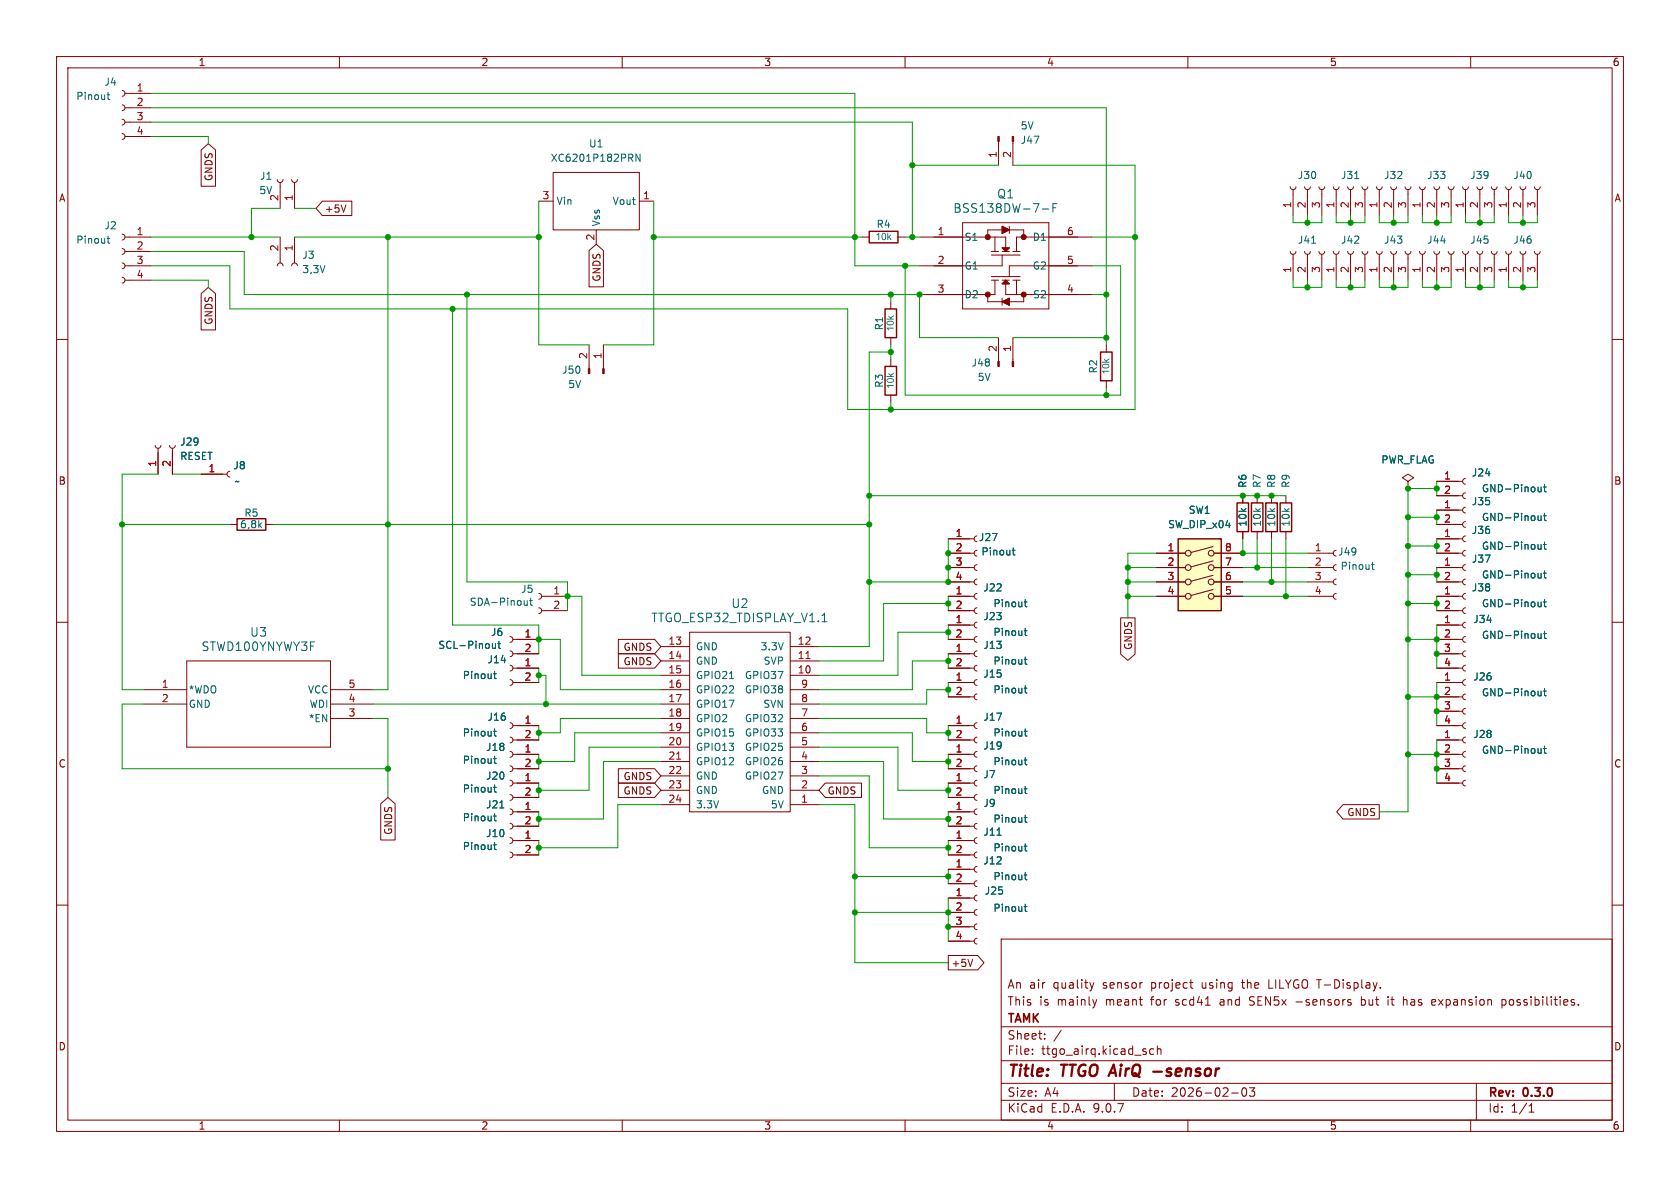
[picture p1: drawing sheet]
<svg xmlns="http://www.w3.org/2000/svg" width="297mm" height="210mm" viewBox="0 0 297 210" stroke-linecap="round" stroke-linejoin="round" font-family="sans-serif">
<g fill="none" stroke="#840000" stroke-width=".18">
<path d="M10 10h277v190h-277zM12 12h273v186h-273zM21.6 16l.3 .2 .2 .3-.2 .4-.3 .1M21.6 18.5l.3 .2 .2 .4-.2 .3-.3 .2M22.1 16.5h4.6M22.1 19.1h4.6M60 10v2M110 10v2M160 10v2M210 10v2M260 10v2M21.6 21.1l.3 .1 .2 .4-.2 .3-.3 .2"/>
<path d="M21.6 23.6l.3 .2 .2 .3-.2 .4-.3 .1M22.1 21.6h4.6M22.1 24.1h4.6M49 31.8l.2 .3 .3 .2 .4-.2 .1-.3M49.5 32.3v4.5M51.6 31.8l.1 .3 .4 .2 .3-.2 .2-.3M52.1 32.3v4.5M21.6 41.4l.3 .2 .2 .3-.2 .4-.3 .1M21.6 43.9l.3 .2 .2 .4-.2 .3-.3 .2M21.6 46.5l.3 .1 .2 .4-.2 .3-.3 .2M21.6 49l.3 .2 .2 .3-.2 .4-.3 .1M22.1 41.9h4.6"/>
<path d="M22.1 44.5h4.6M22.1 47h4.6M22.1 49.5h4.6M49 47l.2-.4 .3-.1 .4 .1 .1 .4M49.5 41.9v4.6M51.6 47l.1-.4 .4-.1 .3 .1 .2 .4M52.1 41.9v4.6M10 60h2M27.4 78.7l.2 .4 .3 .1 .4-.1 .1-.4M27.9 79.2v4.6M30 78.7l.1 .4 .4 .1 .3-.1 .2-.4M30.5 79.2v4.6"/>
<path d="M285 60h2M35.6 83.8h4.5M40.6 83.3l-.3 .2-.2 .3 .2 .4 .3 .1M40.6 92.7h1.3M47 92.7h1.3M167.6 95.3h4.6M167.6 97.8h4.6M172.7 94.7l-.3 .2-.2 .4 .2 .3 .3 .2M172.7 97.3l-.3 .1-.2 .4 .2 .3 .3 .2M172.7 99.8l-.3 .2-.2 .3 .2 .4 .3 .1M10 110h2M33 116.8h25.4v15.3h-25.4z"/>
<path d="M90.2 112.5l.3 .2 .2 .3-.2 .4-.3 .1M90.2 115.1l.3 .1 .2 .4-.2 .3-.3 .2M90.2 117.6l.3 .2 .2 .3-.2 .4-.3 .1M90.7 113h4.5M90.7 115.6h4.5M90.7 118.1h4.5M95.2 104.9l.4 .2 .2 .3-.2 .4-.4 .1M95.2 107.4l.4 .2 .2 .4-.2 .3-.4 .2M95.8 105.4h4.5M95.8 108h4.5M167.6 113h4.6M167.6 110.5h4.6"/>
<path d="M167.6 100.3h4.6M167.6 102.9h4.6M172.7 110l-.3 .1-.2 .4 .2 .3 .3 .2M172.7 112.5l-.3 .2-.2 .3 .2 .4 .3 .1M172.7 102.4l-.3 .1-.2 .4 .2 .3 .3 .2M285 110h2M25.4 121.9h7.6M25.4 124.5h7.6M58.4 121.9h7.6M58.4 124.5h7.6M58.4 127h7.6M90.2 120.1l.3 .2 .2 .4-.2 .3-.3 .2"/>
<path d="M90.7 120.7h4.5M167.6 120.7h4.6M167.6 123.2h4.6M167.6 133.4h4.6M167.6 135.9h4.6M167.6 128.3h4.6M167.6 130.8h4.6M167.6 138.4h4.6M172.7 120.1l-.3 .2-.2 .4 .2 .3 .3 .2M172.7 122.7l-.3 .1-.2 .4 .2 .3 .3 .2M172.7 132.8l-.3 .2-.2 .4 .2 .3 .3 .2M172.7 135.4l-.3 .1-.2 .4 .2 .3 .3 .2"/>
<path d="M172.7 127.8l-.3 .1-.2 .4 .2 .3 .3 .2M172.7 130.3l-.3 .2-.2 .3 .2 .4 .3 .1M172.7 137.9l-.3 .2-.2 .3 .2 .4 .3 .1M90.2 143l.3 .2 .2 .3-.2 .4-.3 .1M90.2 145.5l.3 .2 .2 .4-.2 .3-.3 .2M90.7 143.5h4.5M90.7 146.1h4.5M167.6 143.5h4.6M167.6 146.1h4.6M167.6 153.7h4.6M167.6 156.2h4.6M167.6 158.8h4.6"/>
<path d="M167.6 148.6h4.6M167.6 151.1h4.6M167.6 141h4.6M172.7 143l-.3 .2-.2 .3 .2 .4 .3 .1M172.7 145.5l-.3 .2-.2 .4 .2 .3 .3 .2M172.7 153.2l-.3 .1-.2 .4 .2 .3 .3 .2M172.7 155.7l-.3 .2-.2 .3 .2 .4 .3 .1M172.7 158.2l-.3 .2-.2 .4 .2 .3 .3 .2M172.7 148.1l-.3 .1-.2 .4 .2 .3 .3 .2M172.7 150.6l-.3 .2-.2 .3 .2 .4 .3 .1M172.7 140.5l-.3 .1-.2 .4 .2 .3 .3 .2M10 160h2"/>
<path d="M167.6 161.3h4.6M167.6 163.8h4.6M167.6 166.4h4.6M172.7 160.8l-.3 .1-.2 .4 .2 .3 .3 .2M172.7 163.3l-.3 .2-.2 .3 .2 .4 .3 .1M172.7 165.9l-.3 .1-.2 .4 .2 .3 .3 .2M177 166h108v32h-108zM192.7 173.7l.3 1M193 174.7l-.1 .4M193.4 173.7l-.4 1M193.9 176.7l-.4 1M210.3 173.7h.6"/>
<path d="M210.6 174.6l.3 .1M220.9 177.6l.2 .1M221 176.3l-.1 .2 .1 .3M224.3 173.2v1.5h.7M229.1 177.1h1.1M238.5 177.2l.3 .1 .1 .2-.2 .2h-.3M238.5 176.7l.3 .1M240.7 177.6l.4 .1M240.7 176.2v1.5M241.1 176.7l-.4 .1M244 174.6v.1M245.4 176.2v.1"/>
<path d="M245.4 176.7v1M245.9 176.7h.6M248.2 176.8h.5v.9M253.3 176.7l.4 .1 .1 .3-.7 .1M253.7 177.6l-.4 .1M265.5 176.8l.5-.1 .2 .3v.4l-.1 .2h-.6M265.5 176.7v1.5M279 177.6v.1M285 160h2M60 198v2M110 198v2M160 198v2"/>
<path d="M177 194.5h108M177 191.5h108M177 187.5h108M177 181.5h108M182.5 186.3v.1M182.5 185.5v.1M184.7 183.6v.1M184.7 182.8v.1M187.6 182.1l-1.3 2M197 191.5v3M204 185.5l-.5-.1-.3 .3v.4l.2 .2h.6M204.6 185.5l.2-.1 .4 .1v.9"/>
<path d="M204.6 184.9v1.5M210 198v2M217.7 193.2h1.2M219.7 192.4l.2-.1a.81 .81 0 0 1 .6 .6 .81 .81 0 0 1-.3 .8l-.2 .1a.81 .81 0 0 1-.3-1.4zM220.9 192.3h.9l-.5 .6 .4 .1v.7l-.2 .1h-.4l-.2-.1M260 198v2M261 191.5v6.5M270.3 196.6h.9M270.3 195.5l.4-.4v1.5"/>
</g>
<path d="M203.9 189.4h1.5" fill="none" stroke="#840000" stroke-width=".4"/>
<g fill="none" stroke="#006464" stroke-width=".18">
<path d="M18.9 16.8h.5M19.1 16.3v1.1l.3 .2M18.9 42.2h.5M19.1 41.7v1.1l.3 .2M178.9 97.3h.5M179.1 96.8v1.1l.3 .2M87 113.8l.1 .8h.3l.2-.1M87.3 119.1h.4M87.4 118.7v1.1l.3 .2M87.6 113.8v.8M88 113.8h.5M88.2 113.4v1l.3 .2"/>
<path d="M93.2 106.2v.8M93.2 106.9l-.2 .1-.3-.1M93.6 106.2h.5M93.8 105.7v1.1l.3 .2M181.1 111.5h.5M181.2 111.1v1.1l.4 .1M181.1 121.7h.5M181.1 134.4h.5M181.1 129.3h.5M181.1 139.4h.5M181.2 121.2v1.1l.4 .2M181.2 128.8v1.1l.4 .2"/>
<path d="M181.2 133.9v1.1l.4 .2M181.2 139v1.1l.4 .2M87.3 144.3h.4M87.4 143.8v1.1l.3 .2M88.4 142.8h.7M176.3 147.6h.7M181.1 144.5h.5M181.1 154.7h.5M181.1 149.6h.5M181.2 144.1v1.1l.4 .2M181.2 149.2v1.1l.4 .1M181.2 154.2v1.1l.4 .2"/>
<path d="M181.2 159.8v1.1l.4 .2M181.1 160.3h.5"/>
</g>
<path d="M41.9 91.7h5.1v2h-5.1z" fill="none" stroke="#840000" stroke-width=".25"/>
<path d="M208.3 95.3h7.6v12.7h-7.6z" fill="#ffffc2"/>
<g fill="none" stroke="#840000" stroke-width=".18">
<path d="M35.6 26.5l1.2-1.1 1.3 1.1v6.4h-2.5zM57 35.6h5.2v2.5h-5.2l-1.1-1.3zM61.2 36.2l-.5 1.3M95.2 35.6h2.6M97.8 30.5h15.2v10.1h-15.2zM113 35.6h2.6M170.2 39.4h15.2v15.2h-15.2zM176.5 25v4.2M179.1 25v4.2M228.1 33l.1 .4 .4 .1 .4-.1 .1-.4M228.6 33.5v4.6M230.6 33l.2 .4 .3 .1 .4-.1 .1-.4"/>
<path d="M231.1 33.5v4.6M233.2 33l.1 .4 .4 .1 .3-.1 .2-.4M233.7 33.5v4.6M235.7 33l.2 .4 .3 .1 .4-.1 .1-.4M236.2 33.5v4.6M238.3 33l.1 .4 .4 .1 .3-.1 .2-.4M238.8 33.5v4.6M240.8 33l.1 .4 .4 .1 .4-.1 .1-.4M241.3 33.5v4.6M243.3 33l.2 .4 .3 .1 .4-.1 .1-.4M243.8 33.5v4.6M245.9 33l.1 .4 .4 .1 .3-.1 .2-.4"/>
<path d="M246.4 33.5v4.6M248.4 33l.2 .4 .3 .1 .4-.1 .1-.4M248.9 33.5v4.6M251 33l.1 .4 .4 .1 .3-.1 .2-.4M251.5 33.5v4.6M253.5 33l.1 .4 .4 .1 .4-.1 .1-.4M254 33.5v4.6M256 33l.2 .4 .3 .1 .4-.1 .1-.4M256.5 33.5v4.6M258.6 33l.1 .4 .4 .1 .3-.1 .2-.4M259.1 33.5v4.6M261.1 33l.2 .4 .3 .1 .4-.1 .1-.4"/>
<path d="M261.6 33.5v4.6M263.7 33l.1 .4 .4 .1 .3-.1 .2-.4M264.2 33.5v4.6M266.2 33l.1 .4 .4 .1 .4-.1 .1-.4M266.7 33.5v4.6M268.7 33l.2 .4 .3 .1 .4-.1 .1-.4M269.2 33.5v4.6M271.3 33l.1 .4 .4 .1 .3-.1 .2-.4M271.8 33.5v4.6M35.6 51.9l1.2-1.1 1.3 1.1v6.4h-2.5zM104.1 44.3l1.3-1.1 1.3 1.1v6.4h-2.6zM105.4 40.6v2.6"/>
<path d="M152.4 41.9h1.3M157.5 53.3v1.3M157.5 59.7v1.3M158.7 41.9h1.3M162.6 41.9h15.2v2.6M174.6 41.9v-1.3h6.4v1.3M174.6 52.1v1.2h6.4v-1.2M175.3 44.5h1.2M175.3 49.5h1.2M175.3 45.1h5M175.3 48.9h5M175.9 41.9v2.6"/>
<path d="M175.9 49.5v2.6h-13.3M176.5 59.7v4.2M177.2 45.1v1.9h-14.6M177.2 44.5h1.2M177.2 49.5h1.2M177.2 40l1.2 .6-1.2 .7zM177.2 52.7v1.3M177.2 43.8h1.2l-.6 .7zM177.2 50.2l.6-.7 .6 .7zM177.2 53.3l1.2-.6v1.3zM177.8 49.5v2.6h15.2M178.4 40v1.3"/>
<path d="M179.1 59.7v4.2M179.1 44.5h1.2M179.1 49.5h1.2M179.7 49.5v2.6M193 41.9h-13.3v2.6M193 47h-14.6v1.9M228.1 44.5l.1 .3 .4 .2 .4-.2 .1-.3M228.6 45v4.5M230.6 44.5l.2 .3 .3 .2 .4-.2 .1-.3M231.1 45v4.5M233.2 44.5l.1 .3 .4 .2 .3-.2 .2-.3M233.7 45v4.5"/>
<path d="M235.7 44.5l.2 .3 .3 .2 .4-.2 .1-.3M236.2 45v4.5M238.3 44.5l.1 .3 .4 .2 .3-.2 .2-.3M238.8 45v4.5M240.8 44.5l.1 .3 .4 .2 .4-.2 .1-.3M241.3 45v4.5M243.3 44.5l.2 .3 .3 .2 .4-.2 .1-.3M243.8 45v4.5M245.9 44.5l.1 .3 .4 .2 .3-.2 .2-.3M246.4 45v4.5M248.4 44.5l.2 .3 .3 .2 .4-.2 .1-.3M248.9 45v4.5"/>
<path d="M251 44.5l.1 .3 .4 .2 .3-.2 .2-.3M251.5 45v4.5M253.5 44.5l.1 .3 .4 .2 .4-.2 .1-.3M254 45v4.5M256 44.5l.2 .3 .3 .2 .4-.2 .1-.3M256.5 45v4.5M258.6 44.5l.1 .3 .4 .2 .3-.2 .2-.3M259.1 45v4.5M261.1 44.5l.2 .3 .3 .2 .4-.2 .1-.3M261.6 45v4.5M263.7 44.5l.1 .3 .4 .2 .3-.2 .2-.3M264.2 45v4.5"/>
<path d="M266.2 44.5l.1 .3 .4 .2 .4-.2 .1-.3M266.7 45v4.5M268.7 44.5l.2 .3 .3 .2 .4-.2 .1-.3M269.2 45v4.5M271.3 44.5l.1 .3 .4 .2 .3-.2 .2-.3M271.8 45v4.5M104.1 61v4.2M106.7 61v4.2M157.5 63.5v1.3M157.5 69.9v1.2M195.6 61v1.2M195.6 67.3v1.3"/>
<path d="M27.9 80v3.8M30.5 80v3.8M35.6 83.8h3.8M167.6 97.8h3.8M167.6 95.3h3.8M204.5 97.8h5M214.5 96.6l-3.9 1.1M214.5 99.2l-3.9 1M214.6 97.8h5.1M219.7 87.6v1.3M219.7 94v1.3M222.2 87.6v1.3"/>
<path d="M222.2 94v1.3M224.8 87.6v1.3M224.8 94v1.3M227.3 87.6v1.3M227.3 94v1.3M231.1 97.8h4.6M236.2 97.3l-.3 .1-.2 .4 .2 .3 .3 .2M236.2 99.8l-.3 .2-.2 .3 .2 .4 .3 .1M248.9 85.1l1-.6-1-.7-1 .7 1 .6v1.3M248.9 86.4h.1M254 97.8h4.6M254 90.2h4.6"/>
<path d="M254 92.7h4.6M254 95.3h4.6M254 85.1h4.6M254 87.6h4.6M259.1 89.7l-.4 .1-.1 .4 .1 .3 .4 .2M259.1 92.2l-.4 .2-.1 .3 .1 .4 .4 .1M259.1 94.7l-.4 .2-.1 .4 .1 .3 .4 .2M259.1 97.3l-.4 .1-.1 .4 .1 .3 .4 .2M259.1 99.8l-.4 .2-.1 .3 .1 .4 .4 .1M259.1 84.6l-.4 .1-.1 .4 .1 .3 .4 .2M259.1 87.1l-.4 .2-.1 .3 .1 .4 .4 .1M91.4 113h3.8"/>
<path d="M91.4 115.6h3.8M91.4 118.1h3.8M109.3 115.6h6.4l1.1 1.2-1.1 1.3h-6.4zM109.3 113h6.4l1.1 1.3-1.1 1.3h-6.4zM116.8 114.3h5.1M116.8 116.8h5.1M116.8 119.4h5.1M121.9 111.8h17.8v31.7h-17.8zM139.7 114.3h5.1M139.7 116.8h5.1M139.7 119.4h5.1M167.6 100.3h3.8"/>
<path d="M167.6 102.9h3.8M167.6 105.4h4.6M167.6 108h4.6M167.6 110.5h3.8M167.6 113h3.8M167.6 115.6h4.6M167.6 118.1h4.6M172.7 104.9l-.3 .2-.2 .3 .2 .4 .3 .1M172.7 107.4l-.3 .2-.2 .4 .2 .3 .3 .2M172.7 115.1l-.3 .1-.2 .4 .2 .3 .3 .2M172.7 117.6l-.3 .2-.2 .3 .2 .4 .3 .1M198.1 109.2h2.6v6.4l-1.3 1.1-1.3-1.1z"/>
<path d="M204.5 100.3h5M204.5 102.9h5M204.5 105.4h5M214.5 101.7l-3.9 1M214.5 104.2l-3.9 1.1M214.6 100.3h5.1M214.6 102.9h5.1M214.6 105.4h5.1M231.1 100.3h4.6M231.1 102.9h4.6M231.1 105.4h4.6M236.2 102.4l-.3 .1-.2 .4 .2 .3 .3 .2"/>
<path d="M236.2 104.9l-.3 .2-.2 .3 .2 .4 .3 .1M254 100.3h4.6M254 102.9h4.6M254 105.4h4.6M254 108h4.6M254 110.5h4.6M254 113h4.6M254 115.6h4.6M254 118.1h4.6M259.1 110l-.4 .1-.1 .4 .1 .3 .4 .2M259.1 112.5l-.4 .2-.1 .3 .1 .4 .4 .1M259.1 115.1l-.4 .1-.1 .4 .1 .3 .4 .2"/>
<path d="M259.1 117.6l-.4 .2-.1 .3 .1 .4 .4 .1M259.1 104.9l-.4 .2-.1 .3 .1 .4 .4 .1M259.1 107.4l-.4 .2-.1 .4 .1 .3 .4 .2M259.1 102.4l-.4 .1-.1 .4 .1 .3 .4 .2M90.2 132.8l.3 .2 .2 .4-.2 .3-.3 .2M90.2 135.4l.3 .1 .2 .4-.2 .3-.3 .2M90.2 137.9l.3 .2 .2 .3-.2 .4-.3 .1M90.2 127.8l.3 .1 .2 .4-.2 .3-.3 .2M90.2 130.3l.3 .2 .2 .3-.2 .4-.3 .1M90.7 133.4h4.5M90.7 135.9h4.5M90.7 138.4h4.5"/>
<path d="M90.7 128.3h4.5M90.7 130.8h4.5M91.4 120.7h3.8M109.3 135.9h6.4l1.1 1.3-1.1 1.2h-6.4zM109.3 138.4h6.4l1.1 1.3-1.1 1.3h-6.4zM116.8 121.9h5.1M116.8 124.5h5.1M116.8 127h5.1M116.8 129.5h5.1M116.8 132.1h5.1M116.8 134.6h5.1M116.8 137.2h5.1"/>
<path d="M116.8 139.7h5.1M139.7 121.9h5.1M139.7 124.5h5.1M139.7 127h5.1M139.7 129.5h5.1M139.7 132.1h5.1M139.7 134.6h5.1M139.7 137.2h5.1M139.7 139.7h5.1M145.9 138.4h6.4v2.6h-6.4l-1.1-1.3zM167.6 133.4h3.8M167.6 135.9h3.8"/>
<path d="M167.6 138.4h3.8M167.6 128.3h3.8M167.6 130.8h3.8M167.6 120.7h3.8M167.6 123.2h3.8M254 133.4h4.6M254 135.9h4.6M254 138.4h4.6M254 128.3h4.6M254 130.8h4.6M254 120.7h4.6M254 123.2h4.6"/>
<path d="M254 125.7h4.6M259.1 130.3l-.4 .2-.1 .3 .1 .4 .4 .1M259.1 132.8l-.4 .2-.1 .4 .1 .3 .4 .2M259.1 135.4l-.4 .1-.1 .4 .1 .3 .4 .2M259.1 137.9l-.4 .2-.1 .3 .1 .4 .4 .1M259.1 120.1l-.4 .2-.1 .4 .1 .3 .4 .2M259.1 122.7l-.4 .1-.1 .4 .1 .3 .4 .2M259.1 125.2l-.4 .2-.1 .3 .1 .4 .4 .1M259.1 127.8l-.4 .1-.1 .4 .1 .3 .4 .2M67.3 142.1l1.3-1.1 1.3 1.1v6.4h-2.6zM90.2 140.5l.3 .1 .2 .4-.2 .3-.3 .2M90.2 148.1l.3 .1 .2 .4-.2 .3-.3 .2"/>
<path d="M90.2 150.6l.3 .2 .2 .3-.2 .4-.3 .1M90.7 141h4.5M90.7 148.6h4.5M90.7 151.1h4.5M91.4 143.5h3.8M91.4 146.1h3.8M116.8 142.2h5.1M139.7 142.2h5.1M167.6 141h3.8M167.6 148.6h3.8M167.6 151.1h3.8M167.6 143.5h3.8"/>
<path d="M167.6 146.1h3.8M167.6 158.8h3.8M167.6 153.7h3.8M167.6 156.2h3.8M237.4 142.2h6.4v2.6h-6.4l-1.1-1.3zM167.6 168.9h5.2l1.2 1.3-1.2 1.3h-5.2zM167.6 161.3h3.8M167.6 163.8h3.8M167.6 166.4h3.8M172 169.6l-.5 1.3"/>
<circle cx="210.1" cy="97.8" r=".51"/>
<circle cx="214.1" cy="97.8" r=".51"/>
<circle cx="210.1" cy="100.3" r=".51"/>
<circle cx="210.1" cy="105.4" r=".51"/>
<circle cx="210.1" cy="102.9" r=".51"/>
<circle cx="214.1" cy="100.3" r=".51"/>
<circle cx="214.1" cy="102.9" r=".51"/>
<circle cx="214.1" cy="105.4" r=".51"/>
</g>
<path d="M153.7 40.9h5v2h-5zM156.5 54.6h2v5.1h-2zM156.5 64.8h2v5.1h-2zM194.6 62.2h2v5.1h-2zM208.3 95.3h7.6v12.7h-7.6zM218.7 88.9h2v5.1h-2zM221.2 88.9h2.1v5.1h-2.1zM223.8 88.9h2v5.1h-2zM226.3 88.9h2v5.1h-2z" fill="none" stroke="#840000" stroke-width=".25"/>
<g fill="none" stroke="#006464" stroke-width=".18">
<path d="M113.2 27.2v1.3l-.8-1.3v1.3M184.3 36.9h1.1M186.1 36.7h.6M186.9 36h-.8v1.5M239.5 31.6h.7M231.9 43h.7M178.9 97.3h.5M179.1 96.8v1.1l.3 .2M242.4 99.8h.5M242.6 99.4v1.1l.3 .2M272.4 86.1v.8M272.4 91.2v.8"/>
<path d="M272.4 96.3v.8M272.4 91.9l-.1 .1h-.3M272.4 97l-.1 .1-.3-.1M272.4 86.8l-.1 .1h-.3M272.9 91.2h.5M272.9 96.3h.5M272.9 86.1h.5M273.1 90.7v1.1l.3 .2M273.1 85.7v1.1l.3 .1M273.1 95.8v1.1l.3 .2M87 113.8l.1 .8h.3l.2-.1M87.3 119.1h.4"/>
<path d="M87.4 118.7v1.1l.3 .2M87.6 113.8v.8M88 113.8h.5M88.2 113.4v1l.3 .2M129 120h.7M145.3 109.9h.9M181.1 106.4h.5M181.1 116.6h.5M181.1 111.5h.5M181.2 106v1.1l.4 .2M181.2 111.1v1.1l.4 .1M181.2 116.1v1.1l.4 .2"/>
<path d="M272.4 107.1l-.1 .2-.3-.1M272.4 101.3v.9M272.4 106.4v.9M272.4 112v.8M272.4 112.7l-.1 .1h-.3M272.4 102.1l-.1 .1-.3-.1M272.9 106.4h.5M272.9 112h.5M272.9 101.3h.5M273.1 106v1.1l.3 .2M273.1 100.9v1.1l.3 .2M273.1 111.6v1.1l.3 .1"/>
<path d="M87.3 134.1h.4M87.3 139.2h.4M87.3 129.3h.4M87.4 128.8v1.1l.3 .2M87.4 133.7v1.1l.3 .1M87.4 138.8v1l.3 .2M181.1 129.3h.5M181.1 121.7h.5M181.1 134.4h.5M181.1 139.4h.5M181.2 121.2v1.1l.4 .2M181.2 128.8v1.1l.4 .2"/>
<path d="M181.2 133.9v1.1l.4 .2M181.2 139v1.1l.4 .2M272.4 122.2v.8M272.4 132.3v.9M272.4 133l-.1 .2-.3-.1M272.4 122.9l-.1 .1-.3-.1M272.9 132.3h.5M272.9 122.2h.5M273.1 121.7v1.1l.3 .2M273.1 131.9v1.1l.3 .2M87.3 149.3h.4M87.3 144.3h.4"/>
<path d="M87.4 143.8v1.1l.3 .2M87.4 148.9v1.1l.3 .2M88.4 142.8h.7M176.3 147.6h.7M181.1 149.6h.5M181.1 144.5h.5M181.1 154.7h.5M181.2 144.1v1.1l.4 .2M181.2 149.2v1.1l.4 .1M181.2 154.2v1.1l.4 .2M181.2 159.8v1.1l.4 .2M181.1 160.3h.5"/>
</g>
<path d="M142.5 116.4h.7M119.6 134.2h.7" fill="none" stroke="#a90000" stroke-width=".18"/>
<g fill="#840000" stroke="#840000" stroke-width=".18">
<path d="M106.6 65.2h.2v.8h-.2z"/>
<path d="M104 65.2h.3v.8h-.3z"/>
<path d="M176.4 24.1h.3v.9h-.3z"/>
<path d="M178.9 24.1h.3v.9h-.3z"/>
<path d="M177.2 40l1.2 .6-1.2 .7z"/>
<path d="M177.2 43.8h1.2l-.6 .7z"/>
<path d="M177.2 50.2h1.2z"/>
<path d="M177.8 49.5l.6 .7h-1.2z"/>
<path d="M177.2 53.3l1.2-.6v1.3z"/>
<path d="M178.9 63.9h.3v.9h-.3z"/>
<path d="M176.4 63.9h.3v.9h-.3z"/>
<circle cx="174.6" cy="41.9" r=".44"/>
<circle cx="174.6" cy="52.1" r=".44"/>
<circle cx="181" cy="41.9" r=".44"/>
<circle cx="181" cy="52.1" r=".44"/>
</g>
<g fill="none" stroke="#009600" stroke-width=".18">
<path d="M26.7 16.5h124.4v30.5h11.5M26.7 19.1h168.9v41.9M26.7 24.1h10.1v1.3M26.7 21.6h134.6v20.3M49.5 36.8h-5.1v5.1M52.1 36.8h3.8M95.2 35.6v25.4h8.9M115.6 35.6v25.4h-8.9M161.3 29.2h15.2M179.1 29.2h21.6v43.2h-50.8v-17.8h-109.3v-7.6h-13.9M228.6 38.1v1.3h5.1v-1.3M231.1 38.1v1.3"/>
<path d="M236.2 38.1v1.3h5.1v-1.3M238.8 38.1v1.3M243.8 38.1v1.3h5.1v-1.3M246.4 38.1v1.3M251.5 38.1v1.3h5v-1.3M254 38.1v1.3M259.1 38.1v1.3h5.1v-1.3M261.6 38.1v1.3M266.7 38.1v1.3h5.1v-1.3M269.2 38.1v1.3M26.7 41.9h22.8M26.7 44.5h16.5v7.6h119.4v7.6h13.9"/>
<path d="M26.7 49.5h10.1v1.3M52.1 41.9h43.1M68.6 41.9v80h-2.6M80 54.6v55.9h15.2v5.1M82.5 52.1v50.8h17.8v5.1M115.6 41.9h36.8M157.5 52.1v1.2M160 41.9h2.6M160 47v22.9h38.1v-22.9h-5.1M179.1 59.7h16.5M193 41.9h7.7M193 52.1h2.6"/>
<path d="M228.6 49.5v1.3h5.1v-1.3M231.1 49.5v1.3M236.2 49.5v1.3h5.1v-1.3M238.8 49.5v1.3M243.8 49.5v1.3h5.1v-1.3M246.4 49.5v1.3M251.5 49.5v1.3h5v-1.3M254 49.5v1.3M259.1 49.5v1.3h5.1v-1.3M261.6 49.5v1.3M266.7 49.5v1.3h5.1v-1.3M269.2 49.5v1.3"/>
<path d="M157.5 62.2h-3.8v52.1h-8.9M157.5 61v2.5M157.5 71.1v1.3M195.6 68.6v1.3M21.6 92.7h19M27.9 83.8h-6.3v38.1h3.8M30.5 83.8h5.1M48.3 92.7h105.4M153.7 87.6h73.6M167.6 95.3v7.6h-13.9M204.5 97.8h-5.1v11.4M219.7 95.3v2.5h11.4"/>
<path d="M222.2 95.3v5M224.8 95.3v7.6M227.3 95.3v10.1M248.9 91.4h5.1M248.9 96.5h5.1M254 85.1v2.5M254 90.2v2.5M254 95.3v2.5M254 86.4h-5.1v57.1h-5.1M95.2 118.1v2.6M95.2 119.4h1.3v5.1M95.2 113h3.9v8.9h17.7"/>
<path d="M100.3 105.4h2.6v14h13.9M167.6 111.8h-8.9v7.6h-13.9M167.6 116.8h-6.3v5.1h-16.5M167.6 105.4v2.6M167.6 110.5v2.5M167.6 115.6v2.5M167.6 106.7h-11.4v10.1h-11.4M199.4 102.9h5.1M199.4 105.4h5.1M199.4 100.3h5.1M219.7 102.9h11.4M219.7 105.4h11.4"/>
<path d="M219.7 100.3h11.4M248.9 113h5.1M248.9 101.6h5.1M248.9 106.7h5.1M254 100.3v2.6M254 105.4v2.6M254 110.5v7.6M25.4 124.5h-3.8v11.4h47M66 127h2.6v14M66 124.5h50.8M95.2 128.3v2.5M95.2 133.4v2.5"/>
<path d="M95.2 138.4v2.6M116.8 132.1h-12.7v7.6h-8.9M116.8 134.6h-10.1v10.2h-11.5M116.8 127h-17.7v2.5h-3.9M116.8 129.5h-15.2v5.1h-6.4M144.8 132.1h13.9v7.6h8.9M144.8 134.6h11.4v10.2h11.4M144.8 127h19v2.5h3.8M144.8 129.5h16.5v5.1h6.3M144.8 137.2h8.9v12.7h13.9M167.6 121.9h-3.8v2.6h-19M167.6 120.7v2.5"/>
<path d="M167.6 128.3v2.5M167.6 133.4v2.5M167.6 138.4v2.6M248.9 123.2h5.1M248.9 133.4h5.1M254 120.7v7.6M254 130.8v7.6M95.2 143.5v2.6M95.2 148.6v2.5M116.8 142.2h-7.6v7.7h-14M144.8 142.2h6.3v28h16.5M151.1 154.9h16.5"/>
<path d="M167.6 143.5v2.6M167.6 148.6v2.5M167.6 153.7v2.5M167.6 158.8v7.6M151.1 161.3h16.5"/>
</g>
<g fill="#009600" stroke="#009600" stroke-width=".18">
<circle cx="167.6" cy="139.7" r=".46"/>
<circle cx="167.6" cy="129.5" r=".46"/>
<circle cx="167.6" cy="134.6" r=".46"/>
<circle cx="167.6" cy="121.9" r=".46"/>
<circle cx="167.6" cy="116.8" r=".46"/>
<circle cx="95.2" cy="144.8" r=".46"/>
<circle cx="95.2" cy="139.7" r=".46"/>
<circle cx="95.2" cy="129.5" r=".46"/>
<circle cx="95.2" cy="134.6" r=".46"/>
<circle cx="96.5" cy="124.5" r=".46"/>
<circle cx="95.2" cy="149.9" r=".46"/>
<circle cx="68.6" cy="92.7" r=".46"/>
<circle cx="115.6" cy="41.9" r=".46"/>
<circle cx="68.6" cy="135.9" r=".46"/>
<circle cx="21.6" cy="92.7" r=".46"/>
<circle cx="157.5" cy="52.1" r=".46"/>
<circle cx="157.5" cy="62.2" r=".46"/>
<circle cx="167.6" cy="102.9" r=".46"/>
<circle cx="167.6" cy="111.8" r=".46"/>
<circle cx="157.5" cy="72.4" r=".46"/>
<circle cx="153.7" cy="102.9" r=".46"/>
<circle cx="153.7" cy="87.6" r=".46"/>
<circle cx="153.7" cy="92.7" r=".46"/>
<circle cx="160" cy="47" r=".46"/>
<circle cx="167.6" cy="100.3" r=".46"/>
<circle cx="199.4" cy="105.4" r=".46"/>
<circle cx="161.3" cy="41.9" r=".46"/>
<circle cx="151.1" cy="41.9" r=".46"/>
<circle cx="100.3" cy="105.4" r=".46"/>
<circle cx="95.2" cy="113" r=".46"/>
<circle cx="95.2" cy="119.4" r=".46"/>
<circle cx="167.6" cy="161.3" r=".46"/>
<circle cx="167.6" cy="163.8" r=".46"/>
<circle cx="167.6" cy="149.9" r=".46"/>
<circle cx="167.6" cy="144.8" r=".46"/>
<circle cx="151.1" cy="161.3" r=".46"/>
<circle cx="151.1" cy="154.9" r=".46"/>
<circle cx="167.6" cy="154.9" r=".46"/>
<circle cx="80" cy="54.6" r=".46"/>
<circle cx="68.6" cy="41.9" r=".46"/>
<circle cx="95.2" cy="41.9" r=".46"/>
<circle cx="82.5" cy="52.1" r=".46"/>
<circle cx="44.4" cy="41.9" r=".46"/>
<circle cx="195.6" cy="59.7" r=".46"/>
<circle cx="200.7" cy="41.9" r=".46"/>
<circle cx="195.6" cy="52.1" r=".46"/>
<circle cx="161.3" cy="29.2" r=".46"/>
<circle cx="162.6" cy="52.1" r=".46"/>
<circle cx="231.1" cy="50.8" r=".46"/>
<circle cx="248.9" cy="133.4" r=".46"/>
<circle cx="254" cy="133.4" r=".46"/>
<circle cx="254" cy="125.7" r=".46"/>
<circle cx="248.9" cy="123.2" r=".46"/>
<circle cx="254" cy="123.2" r=".46"/>
<circle cx="248.9" cy="113" r=".46"/>
<circle cx="254" cy="113" r=".46"/>
<circle cx="254" cy="106.7" r=".46"/>
<circle cx="254" cy="101.6" r=".46"/>
<circle cx="254" cy="135.9" r=".46"/>
<circle cx="254" cy="115.6" r=".46"/>
<circle cx="231.1" cy="39.4" r=".46"/>
<circle cx="246.4" cy="50.8" r=".46"/>
<circle cx="238.8" cy="50.8" r=".46"/>
<circle cx="246.4" cy="39.4" r=".46"/>
<circle cx="238.8" cy="39.4" r=".46"/>
<circle cx="224.8" cy="102.9" r=".46"/>
<circle cx="248.9" cy="101.6" r=".46"/>
<circle cx="248.9" cy="106.7" r=".46"/>
<circle cx="227.3" cy="105.4" r=".46"/>
<circle cx="224.8" cy="87.6" r=".46"/>
<circle cx="222.2" cy="87.6" r=".46"/>
<circle cx="222.2" cy="100.3" r=".46"/>
<circle cx="261.6" cy="50.8" r=".46"/>
<circle cx="261.6" cy="39.4" r=".46"/>
<circle cx="269.2" cy="50.8" r=".46"/>
<circle cx="269.2" cy="39.4" r=".46"/>
<circle cx="254" cy="39.4" r=".46"/>
<circle cx="254" cy="50.8" r=".46"/>
<circle cx="195.6" cy="69.9" r=".46"/>
<circle cx="219.7" cy="87.6" r=".46"/>
<circle cx="199.4" cy="102.9" r=".46"/>
<circle cx="167.6" cy="97.8" r=".46"/>
<circle cx="167.6" cy="106.7" r=".46"/>
<circle cx="219.7" cy="97.8" r=".46"/>
<circle cx="199.4" cy="100.3" r=".46"/>
<circle cx="248.9" cy="91.4" r=".46"/>
<circle cx="254" cy="91.4" r=".46"/>
<circle cx="248.9" cy="96.5" r=".46"/>
<circle cx="248.9" cy="86.4" r=".46"/>
<circle cx="254" cy="86.4" r=".46"/>
<circle cx="254" cy="96.5" r=".46"/>
</g>
<g font-size="2.8" fill="#840000">
<text x="178" y="190.9">Title:</text>
<text x="187.7" y="190.9">TTGO AirQ</text>
<text x="205.4" y="190.9">-sensor</text>
</g>
<g font-size="2.1" fill="#006464">
<text x="176.2" y="35.3">Q1</text>
<text x="168.4" y="37.8">BSS138DW-7-F</text>
<text x="129.2" y="107.7">U2</text>
<text x="44.1" y="112.8">U3</text>
<text x="115.1" y="110.2">TTGO_ESP32_TDISPLAY_V1.1</text>
<text x="35.5" y="115.3">STWD100YNYWY3F</text>
</g>
<g font-size="2.1" fill="#840000">
<text x="178" y="178">This</text>
<text x="178" y="175">An air</text>
<text x="183.7" y="178">is</text>
<text x="186.2" y="175">quality</text>
<text x="187" y="178">mainly</text>
<text x="195.1" y="175">sensor</text>
<text x="195.6" y="178">meant</text>
<text x="203.8" y="175">project</text>
<text x="203.8" y="178">for</text>
<text x="208.2" y="178">scd41</text>
<text x="212.9" y="175">using</text>
<text x="216.2" y="178">and</text>
<text x="220.2" y="175">the</text>
<text x="221.6" y="178">SEN5x</text>
<text x="225" y="175">LILYGO T-Display.</text>
<text x="229.9" y="178">-sensors</text>
<text x="241.6" y="178">but</text>
<text x="246.5" y="178">it</text>
<text x="249.4" y="178">has</text>
<text x="254.6" y="178">expansion</text>
<text x="267.1" y="178">possibilities.</text>
<text x="178" y="184">Sheet:</text>
<text x="178" y="181.2">TAMK</text>
<text x="178" y="186.7">File:</text>
<text x="184.1" y="186.7">ttgo_airq.kicad_sch</text>
<text x="178" y="196.9">KiCad</text>
<text x="178" y="194.1">Size:</text>
<text x="184.7" y="194.1">A4</text>
<text x="185.7" y="196.9">E.D.A.</text>
<text x="193.3" y="196.9">9.0.7</text>
<text x="200" y="194.1">Date:</text>
<text x="207" y="194.1">2026-02-03</text>
<text x="263" y="194.3">Rev:</text>
<text x="263" y="196.9">Id:</text>
<text x="267.1" y="196.9">1/1</text>
<text x="269.4" y="194.3">0.3.0</text>
</g>
<g font-size="1.8" fill="#840000">
<text x="35" y="11.9">1</text>
<text x="85" y="11.9">2</text>
<text x="135" y="11.9">3</text>
<text x="185" y="11.9">4</text>
<text x="235" y="11.9">5</text>
<text x="285" y="11.9">6</text>
<text x="10.3" y="35.9">A</text>
<text x="37.8" y="32.1" transform="rotate(-90 37.8 32.1)">GNDS</text>
<text x="285.3" y="35.9">A</text>
<text x="57.3" y="37.8">+5V</text>
<text x="106.4" y="49.9" transform="rotate(-90 106.4 49.9)">GNDS</text>
<text x="37.8" y="57.5" transform="rotate(-90 37.8 57.5)">GNDS</text>
<text x="10.3" y="85.9">B</text>
<text x="285.3" y="85.9">B</text>
<text x="110.1" y="117.8">GNDS</text>
<text x="110.1" y="115.3">GNDS</text>
<text x="200.3" y="115" transform="rotate(-90 200.3 115)">GNDS</text>
<text x="10.3" y="135.9">C</text>
<text x="285.3" y="135.9">C</text>
<text x="110.1" y="138.1">GNDS</text>
<text x="110.1" y="140.7">GNDS</text>
<text x="146.2" y="140.7">GNDS</text>
<text x="69.5" y="147.7" transform="rotate(-90 69.5 147.7)">GNDS</text>
<text x="238.1" y="144.5">GNDS</text>
<text x="168.1" y="171.1">+5V</text>
<text x="10.3" y="185.9">D</text>
<text x="285.3" y="185.9">D</text>
<text x="35" y="199.9">1</text>
<text x="85" y="199.9">2</text>
<text x="135" y="199.9">3</text>
<text x="185" y="199.9">4</text>
<text x="235" y="199.9">5</text>
<text x="285" y="199.9">6</text>
</g>
<g font-size="1.8" fill="#006464">
<text x="13.4" y="17.9">Pinout</text>
<text x="18.4" y="15.3">J4</text>
<text x="180.3" y="23.1">5V</text>
<text x="97.3" y="28.8">XC6201P182PRN</text>
<text x="104" y="26.3">U1</text>
<text x="180.3" y="25.6">J47</text>
<text x="45.7" y="34.5">5V</text>
<text x="45.9" y="32">J1</text>
<text x="229.3" y="31.9">J30</text>
<text x="237" y="31.9">J31</text>
<text x="244.6" y="31.9">J32</text>
<text x="252.2" y="31.9">J33</text>
<text x="259.8" y="31.9">J39</text>
<text x="267.4" y="31.9">J40</text>
<text x="18.4" y="40.7">J2</text>
<text x="98.3" y="36.4">Vin</text>
<text x="106.3" y="40.1" transform="rotate(-90 106.3 40.1)">Vss</text>
<text x="108.2" y="36.4">Vout</text>
<text x="154.9" y="40.5">R4</text>
<text x="13.4" y="43.3">Pinout</text>
<text x="53.3" y="45.9">J3</text>
<text x="154.8" y="42.9">10k</text>
<text x="170.4" y="42.8">S1</text>
<text x="170.4" y="47.9">G1</text>
<text x="182.5" y="42.8">D1</text>
<text x="182.5" y="47.9">G2</text>
<text x="229.3" y="43.3">J41</text>
<text x="237" y="43.3">J42</text>
<text x="244.6" y="43.3">J43</text>
<text x="252.2" y="43.3">J44</text>
<text x="259.8" y="43.3">J45</text>
<text x="267.4" y="43.3">J46</text>
<text x="53.3" y="48.5">3,3V</text>
<text x="170.4" y="52.9">D2</text>
<text x="182.5" y="52.9">S2</text>
<text x="156.3" y="58.5" transform="rotate(-90 156.3 58.5)">R1</text>
<text x="158.5" y="58.6" transform="rotate(-90 158.5 58.6)">10k</text>
<text x="171.7" y="65">J48</text>
<text x="99.3" y="66.3">J50</text>
<text x="100.4" y="68.8">5V</text>
<text x="156.3" y="68.7" transform="rotate(-90 156.3 68.7)">R3</text>
<text x="158.5" y="68.7" transform="rotate(-90 158.5 68.7)">10k</text>
<text x="172.7" y="67.5">5V</text>
<text x="194.2" y="66.1" transform="rotate(-90 194.2 66.1)">R2</text>
<text x="196.6" y="66.2" transform="rotate(-90 196.6 66.2)">10k</text>
<text x="31.8" y="81.5">RESET</text>
<text x="31.8" y="79">J29</text>
<text x="41.2" y="83.2">J8</text>
<text x="244.1" y="82.1">PWR_FLAG</text>
<text x="41.4" y="86">~</text>
<text x="220.6" y="86.4" transform="rotate(-90 220.6 86.4)">R6</text>
<text x="223.1" y="86.4" transform="rotate(-90 223.1 86.4)">R7</text>
<text x="225.7" y="86.4" transform="rotate(-90 225.7 86.4)">R8</text>
<text x="228.2" y="86.4" transform="rotate(-90 228.2 86.4)">R9</text>
<text x="260.1" y="89.5">J35</text>
<text x="260.1" y="84.4">J24</text>
<text x="261.9" y="87.2">GND-Pinout</text>
<text x="42.3" y="93.6">6,8k</text>
<text x="43.1" y="91.5">R5</text>
<text x="173" y="95.9">J27</text>
<text x="206.4" y="93.6">SW_DIP_x04</text>
<text x="210.1" y="91">SW1</text>
<text x="220.6" y="93.2" transform="rotate(-90 220.6 93.2)">10k</text>
<text x="223.1" y="93.2" transform="rotate(-90 223.1 93.2)">10k</text>
<text x="225.7" y="93.2" transform="rotate(-90 225.7 93.2)">10k</text>
<text x="228.2" y="93.2" transform="rotate(-90 228.2 93.2)">10k</text>
<text x="260.1" y="94.6">J36</text>
<text x="261.9" y="92.3">GND-Pinout</text>
<text x="173.4" y="98.4">Pinout</text>
<text x="236.5" y="98.4">J49</text>
<text x="236.9" y="100.9">Pinout</text>
<text x="260.1" y="99.7">J37</text>
<text x="261.9" y="97.4">GND-Pinout</text>
<text x="83" y="107.3">SDA-Pinout</text>
<text x="92" y="105">J5</text>
<text x="173.7" y="104.7">J22</text>
<text x="175.5" y="107.5">Pinout</text>
<text x="260.1" y="104.7">J38</text>
<text x="261.9" y="107.5">GND-Pinout</text>
<text x="261.9" y="102.5">GND-Pinout</text>
<text x="86.7" y="112.6">J6</text>
<text x="173.7" y="109.8">J23</text>
<text x="175.5" y="112.6">Pinout</text>
<text x="260.4" y="110.3">J34</text>
<text x="261.9" y="113.1">GND-Pinout</text>
<text x="77.4" y="114.9">SCL-Pinout</text>
<text x="86.1" y="117.4">J14</text>
<text x="122.9" y="115.2">GND</text>
<text x="122.9" y="117.7">GND</text>
<text x="134.4" y="115.2">3.3V</text>
<text x="134.9" y="117.7">SVP</text>
<text x="173.7" y="120">J15</text>
<text x="173.7" y="114.9">J13</text>
<text x="175.5" y="117.7">Pinout</text>
<text x="33.3" y="122.8">*WDO</text>
<text x="33.3" y="125.3">GND</text>
<text x="54.3" y="122.8">VCC</text>
<text x="54.6" y="125.3">WDI</text>
<text x="81.7" y="120.2">Pinout</text>
<text x="122.9" y="120.2">GPIO21</text>
<text x="122.9" y="122.8">GPIO22</text>
<text x="122.9" y="125.3">GPIO17</text>
<text x="131.6" y="120.2">GPIO37</text>
<text x="131.6" y="122.8">GPIO38</text>
<text x="134.9" y="125.3">SVN</text>
<text x="175.5" y="122.8">Pinout</text>
<text x="260.4" y="120.5">J26</text>
<text x="261.9" y="123.3">GND-Pinout</text>
<text x="54.5" y="127.9">*EN</text>
<text x="81.7" y="130.4">Pinout</text>
<text x="86.1" y="127.6">J16</text>
<text x="122.9" y="127.9">GPIO2</text>
<text x="122.9" y="130.4">GPIO15</text>
<text x="131.6" y="127.9">GPIO32</text>
<text x="131.6" y="130.4">GPIO33</text>
<text x="173.7" y="127.6">J17</text>
<text x="175.5" y="130.4">Pinout</text>
<text x="260.4" y="130.7">J28</text>
<text x="81.7" y="135.2">Pinout</text>
<text x="85.8" y="132.9">J18</text>
<text x="122.9" y="132.9">GPIO13</text>
<text x="122.9" y="135.5">GPIO12</text>
<text x="131.6" y="132.9">GPIO25</text>
<text x="131.6" y="135.5">GPIO26</text>
<text x="173.7" y="137.8">J7</text>
<text x="173.7" y="132.7">J19</text>
<text x="175.5" y="135.5">Pinout</text>
<text x="261.9" y="133.5">GND-Pinout</text>
<text x="81.7" y="140.3">Pinout</text>
<text x="85.8" y="143.1">J21</text>
<text x="85.8" y="138">J20</text>
<text x="122.9" y="138">GND</text>
<text x="122.9" y="140.6">GND</text>
<text x="122.9" y="143.1">3.3V</text>
<text x="131.6" y="138">GPIO27</text>
<text x="134.6" y="140.6">GND</text>
<text x="136.2" y="143.1">5V</text>
<text x="173.7" y="142.8">J9</text>
<text x="175.5" y="140.6">Pinout</text>
<text x="81.7" y="145.4">Pinout</text>
<text x="85.8" y="148.2">J10</text>
<text x="173.7" y="147.9">J11</text>
<text x="175.5" y="145.6">Pinout</text>
<text x="81.7" y="150.5">Pinout</text>
<text x="173.7" y="153">J12</text>
<text x="175.5" y="155.8">Pinout</text>
<text x="175.5" y="150.7">Pinout</text>
<text x="174" y="158.3">J25</text>
<text x="175.5" y="161.4">Pinout</text>
</g>
<g font-size="1.8" fill="#a90000">
<text x="24.1" y="16.3">1</text>
<text x="24.1" y="18.8">2</text>
<text x="24.1" y="21.3">3</text>
<text x="24.1" y="23.9">4</text>
<text x="176.3" y="28" transform="rotate(-90 176.3 28)">1</text>
<text x="178.8" y="28" transform="rotate(-90 178.8 28)">2</text>
<text x="49.3" y="35.6" transform="rotate(-90 49.3 35.6)">2</text>
<text x="51.8" y="35.6" transform="rotate(-90 51.8 35.6)">1</text>
<text x="95.8" y="35.3">3</text>
<text x="113.6" y="35.3">1</text>
<text x="24.1" y="41.7">1</text>
<text x="165.7" y="41.7">1</text>
<text x="188.5" y="41.7">6</text>
<text x="228.3" y="36.9" transform="rotate(-90 228.3 36.9)">1</text>
<text x="230.9" y="36.9" transform="rotate(-90 230.9 36.9)">2</text>
<text x="233.4" y="36.9" transform="rotate(-90 233.4 36.9)">3</text>
<text x="236" y="36.9" transform="rotate(-90 236 36.9)">1</text>
<text x="238.5" y="36.9" transform="rotate(-90 238.5 36.9)">2</text>
<text x="241" y="36.9" transform="rotate(-90 241 36.9)">3</text>
<text x="243.6" y="36.9" transform="rotate(-90 243.6 36.9)">1</text>
<text x="246.1" y="36.9" transform="rotate(-90 246.1 36.9)">2</text>
<text x="248.7" y="36.9" transform="rotate(-90 248.7 36.9)">3</text>
<text x="251.2" y="36.9" transform="rotate(-90 251.2 36.9)">1</text>
<text x="253.7" y="36.9" transform="rotate(-90 253.7 36.9)">2</text>
<text x="256.3" y="36.9" transform="rotate(-90 256.3 36.9)">3</text>
<text x="258.8" y="36.9" transform="rotate(-90 258.8 36.9)">1</text>
<text x="261.4" y="36.9" transform="rotate(-90 261.4 36.9)">2</text>
<text x="263.9" y="36.9" transform="rotate(-90 263.9 36.9)">3</text>
<text x="266.4" y="36.9" transform="rotate(-90 266.4 36.9)">1</text>
<text x="269" y="36.9" transform="rotate(-90 269 36.9)">2</text>
<text x="271.5" y="36.9" transform="rotate(-90 271.5 36.9)">3</text>
<text x="24.1" y="44.2">2</text>
<text x="24.1" y="46.7">3</text>
<text x="49.3" y="44.5" transform="rotate(-90 49.3 44.5)">2</text>
<text x="51.8" y="44.5" transform="rotate(-90 51.8 44.5)">1</text>
<text x="105.2" y="42.6" transform="rotate(-90 105.2 42.6)">2</text>
<text x="165.7" y="46.7">2</text>
<text x="188.5" y="46.7">5</text>
<text x="24.1" y="49.3">4</text>
<text x="165.7" y="51.8">3</text>
<text x="188.5" y="51.8">4</text>
<text x="228.3" y="48.3" transform="rotate(-90 228.3 48.3)">1</text>
<text x="230.9" y="48.3" transform="rotate(-90 230.9 48.3)">2</text>
<text x="233.4" y="48.3" transform="rotate(-90 233.4 48.3)">3</text>
<text x="236" y="48.3" transform="rotate(-90 236 48.3)">1</text>
<text x="238.5" y="48.3" transform="rotate(-90 238.5 48.3)">2</text>
<text x="241" y="48.3" transform="rotate(-90 241 48.3)">3</text>
<text x="243.6" y="48.3" transform="rotate(-90 243.6 48.3)">1</text>
<text x="246.1" y="48.3" transform="rotate(-90 246.1 48.3)">2</text>
<text x="248.7" y="48.3" transform="rotate(-90 248.7 48.3)">3</text>
<text x="251.2" y="48.3" transform="rotate(-90 251.2 48.3)">1</text>
<text x="253.7" y="48.3" transform="rotate(-90 253.7 48.3)">2</text>
<text x="256.3" y="48.3" transform="rotate(-90 256.3 48.3)">3</text>
<text x="258.8" y="48.3" transform="rotate(-90 258.8 48.3)">1</text>
<text x="261.4" y="48.3" transform="rotate(-90 261.4 48.3)">2</text>
<text x="263.9" y="48.3" transform="rotate(-90 263.9 48.3)">3</text>
<text x="266.4" y="48.3" transform="rotate(-90 266.4 48.3)">1</text>
<text x="269" y="48.3" transform="rotate(-90 269 48.3)">2</text>
<text x="271.5" y="48.3" transform="rotate(-90 271.5 48.3)">3</text>
<text x="103.9" y="63.6" transform="rotate(-90 103.9 63.6)">2</text>
<text x="106.4" y="63.6" transform="rotate(-90 106.4 63.6)">1</text>
<text x="176.3" y="62.3" transform="rotate(-90 176.3 62.3)">2</text>
<text x="178.8" y="62.3" transform="rotate(-90 178.8 62.3)">1</text>
<text x="27.7" y="82.6" transform="rotate(-90 27.7 82.6)">1</text>
<text x="30.2" y="82.6" transform="rotate(-90 30.2 82.6)">2</text>
<text x="36.8" y="83.6">1</text>
<text x="255.2" y="89.9">1</text>
<text x="255.2" y="84.8">1</text>
<text x="255.2" y="87.4">2</text>
<text x="168.8" y="95">1</text>
<text x="255.2" y="92.5">2</text>
<text x="255.2" y="95">1</text>
<text x="168.8" y="97.5">2</text>
<text x="168.8" y="100.1">3</text>
<text x="206.3" y="97.5">1</text>
<text x="206.3" y="100.1">2</text>
<text x="216.5" y="97.5">8</text>
<text x="216.5" y="100.1">7</text>
<text x="232.3" y="97.5">1</text>
<text x="232.3" y="100.1">2</text>
<text x="255.2" y="97.5">2</text>
<text x="255.2" y="100.1">1</text>
<text x="97.7" y="105.2">1</text>
<text x="97.7" y="107.7">2</text>
<text x="168.8" y="102.6">4</text>
<text x="168.8" y="105.2">1</text>
<text x="168.8" y="107.7">2</text>
<text x="206.3" y="102.6">3</text>
<text x="206.3" y="105.2">4</text>
<text x="216.5" y="102.6">6</text>
<text x="216.5" y="105.2">5</text>
<text x="232.3" y="102.6">3</text>
<text x="232.3" y="105.2">4</text>
<text x="255.2" y="105.2">1</text>
<text x="255.2" y="107.7">2</text>
<text x="255.2" y="102.6">2</text>
<text x="92.6" y="112.8">1</text>
<text x="168.8" y="110.2">1</text>
<text x="168.8" y="112.8">2</text>
<text x="255.2" y="110.2">1</text>
<text x="255.2" y="112.8">2</text>
<text x="92.6" y="115.3">2</text>
<text x="92.6" y="117.9">1</text>
<text x="118.1" y="114">13</text>
<text x="118.1" y="116.6">14</text>
<text x="118.1" y="119.1">15</text>
<text x="140.9" y="114">12</text>
<text x="140.9" y="116.6">11</text>
<text x="140.9" y="119.1">10</text>
<text x="168.8" y="115.3">1</text>
<text x="168.8" y="117.9">2</text>
<text x="255.2" y="115.3">3</text>
<text x="255.2" y="117.9">4</text>
<text x="28.5" y="121.7">1</text>
<text x="28.5" y="124.2">2</text>
<text x="61.5" y="121.7">5</text>
<text x="61.5" y="124.2">4</text>
<text x="92.6" y="120.4">2</text>
<text x="118.1" y="121.7">16</text>
<text x="118.1" y="124.2">17</text>
<text x="141.5" y="121.7">9</text>
<text x="141.5" y="124.2">8</text>
<text x="168.8" y="120.4">1</text>
<text x="168.8" y="122.9">2</text>
<text x="255.2" y="120.4">1</text>
<text x="255.2" y="122.9">2</text>
<text x="255.2" y="125.5">3</text>
<text x="61.5" y="126.7">3</text>
<text x="92.6" y="128">1</text>
<text x="92.6" y="130.6">2</text>
<text x="118.1" y="126.7">18</text>
<text x="118.1" y="129.3">19</text>
<text x="118.1" y="131.8">20</text>
<text x="141.5" y="126.7">7</text>
<text x="141.5" y="129.3">6</text>
<text x="141.5" y="131.8">5</text>
<text x="168.8" y="128">1</text>
<text x="168.8" y="130.6">2</text>
<text x="255.2" y="130.6">1</text>
<text x="255.2" y="128">4</text>
<text x="92.6" y="133.1">1</text>
<text x="92.6" y="135.6">2</text>
<text x="118.1" y="134.4">21</text>
<text x="118.1" y="136.9">22</text>
<text x="141.5" y="134.4">4</text>
<text x="141.5" y="136.9">3</text>
<text x="168.8" y="133.1">1</text>
<text x="168.8" y="135.6">2</text>
<text x="255.2" y="133.1">2</text>
<text x="255.2" y="135.6">3</text>
<text x="92.6" y="143.3">1</text>
<text x="92.6" y="138.2">1</text>
<text x="92.6" y="140.7">2</text>
<text x="118.1" y="139.4">23</text>
<text x="118.1" y="142">24</text>
<text x="141.5" y="139.4">2</text>
<text x="141.5" y="142">1</text>
<text x="168.8" y="143.3">1</text>
<text x="168.8" y="138.2">1</text>
<text x="168.8" y="140.7">2</text>
<text x="255.2" y="138.2">4</text>
<text x="92.6" y="145.8">2</text>
<text x="92.6" y="148.3">1</text>
<text x="168.8" y="145.8">2</text>
<text x="168.8" y="148.3">1</text>
<text x="92.6" y="150.9">2</text>
<text x="168.8" y="153.4">1</text>
<text x="168.8" y="156">2</text>
<text x="168.8" y="150.9">2</text>
<text x="168.8" y="158.5">1</text>
<text x="168.8" y="161">2</text>
<text x="168.8" y="163.6">3</text>
<text x="168.8" y="166.1">4</text>
</g>
</svg>
